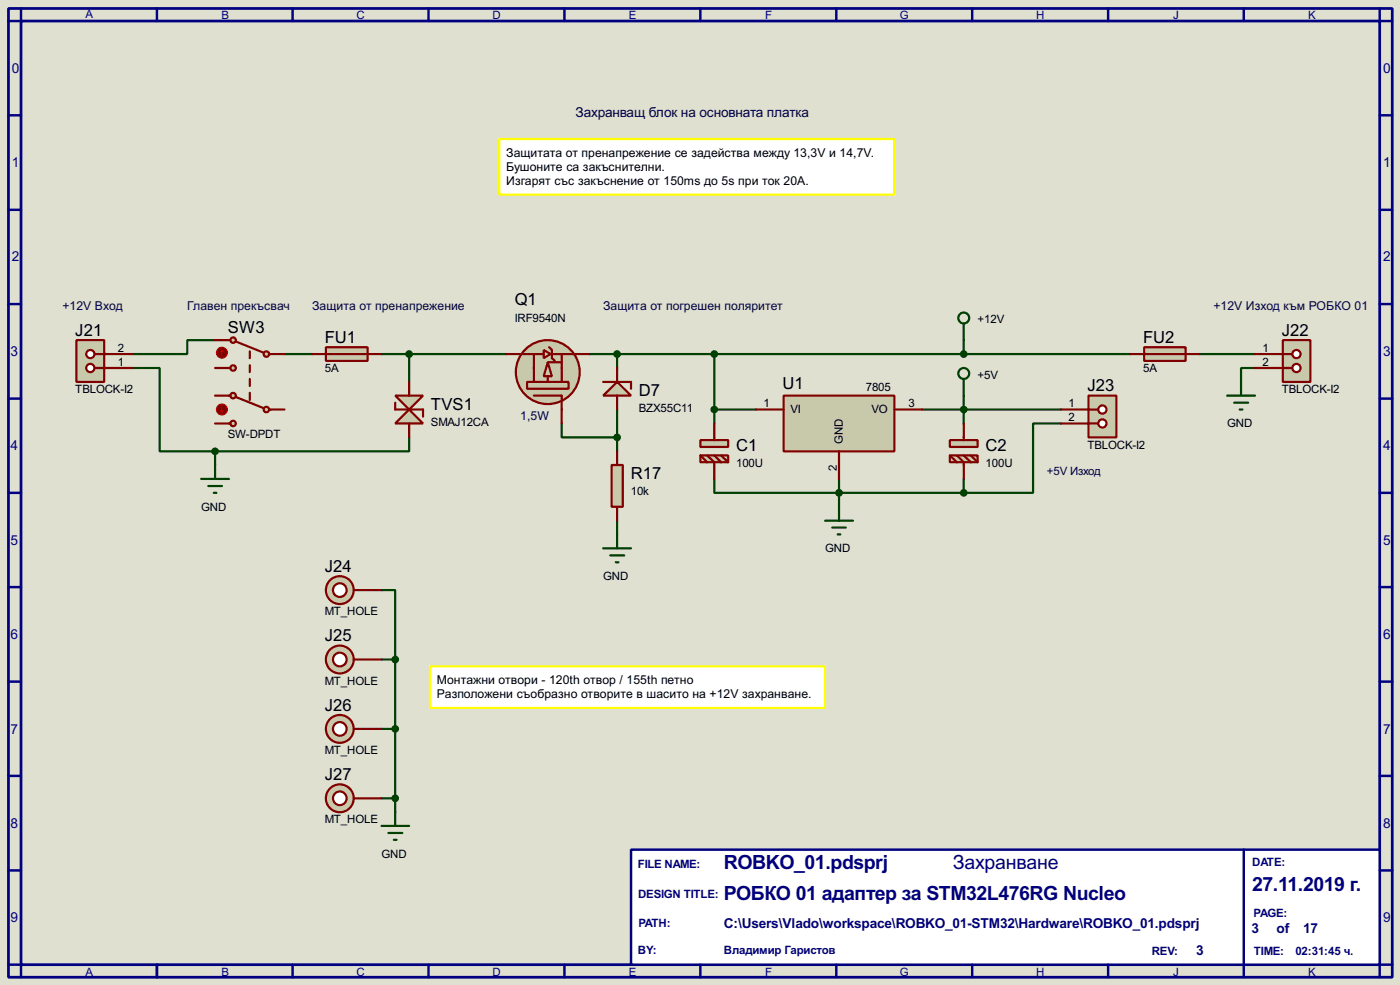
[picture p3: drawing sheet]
<svg xmlns="http://www.w3.org/2000/svg" width="256mm" height="180mm" viewBox="0 0 256 180" stroke-linecap="round" stroke-linejoin="round" font-family="sans-serif">
<path d="M0 0h256.5v180.3h-256.5z" fill="#e0e0d0"/>
<path d="M1.6 1.6h253.5v177.3h-253.5zM3.9 3.9h248.9v172.7h-248.9z" fill="none" stroke="#000080" stroke-width=".5"/>
<path d="M3.9 1.6v2.3h-2.3M28.8 1.6v2.3" fill="none" stroke="#000080" stroke-width=".45"/>
<path d="M115.6 155.5h137.2v21.1h-137.2z" fill="#fff" stroke="#000080" stroke-width=".45"/>
<g fill="none" stroke="#000080" stroke-width=".45">
<path d="M53.6 1.6v2.3M78.5 1.6v2.3M103.4 1.6v2.3M128.3 1.6v2.3M153.2 1.6v2.3M178.1 1.6v2.3M203 1.6v2.3M227.9 1.6v2.3M252.8 1.6v2.3h2.3M1.6 21.1h2.3M1.6 38.4h2.3M252.8 21.1h2.3"/>
<path d="M252.8 38.4h2.3M1.6 55.7h2.3M252.8 55.7h2.3M1.6 73h2.3M252.8 73h2.3M1.6 90.2h2.3M252.8 90.2h2.3M1.6 107.5h2.3M252.8 107.5h2.3M1.6 124.8h2.3M252.8 124.8h2.3M1.6 142h2.3"/>
<path d="M1.6 159.3h2.3M227.9 155.5v23.4M252.8 142h2.3M252.8 159.3h2.3M1.6 176.6h2.3v2.3M28.8 176.6v2.3M53.6 176.6v2.3M78.5 176.6v2.3M103.4 176.6v2.3M128.3 176.6v2.3M153.2 176.6v2.3M178.1 176.6v2.3"/>
<path d="M203 176.6v2.3M255.1 176.6h-2.3v2.3"/>
</g>
<g fill="none" stroke="#004000" stroke-width=".4">
<path d="M24.2 67.4h5.1v15.2h10.1M39.4 62.3h-5.1v2.5h-10.1M52.1 64.8h5.1M69.9 64.8h22.9M75 64.8v5.1M102.9 77.5v2.6h10.2M108 64.8h99.1M113.1 64.8v2.6M113.1 75v7.6M130.9 75h7.6M130.9 64.8v12.7M169 75h25.4"/>
<path d="M176.6 62.3v2.5M176.6 72.4v5.1M194.4 77.5h-5.1v12.7h-12.7M219.8 64.8h10.1M229.9 67.4h-2.5v2.5M39.4 82.6v2.5M75 80.1v2.5h-35.6M113.1 95.3v2.5M130.9 87.7v2.5h45.7M153.7 87.7v5.1M176.6 87.7v2.5M69.9 108h2.5v12.7"/>
<path d="M69.9 120.7h2.5M69.9 133.4h2.5M72.4 120.7v27.9M69.9 146.1h2.5"/>
</g>
<path d="M78.8 122h72.4v7.6h-72.4z" fill="#fff" stroke="#ff0" stroke-width=".4"/>
<path d="M14 62.3h5.1v7.6h-5.1z" fill="#c8c8aa" stroke="#800000" stroke-width=".4"/>
<path d="M17.3 67.4h1.8" fill="none" stroke="#800000" stroke-width=".4"/>
<circle cx="16.5" cy="67.4" r=".75" fill="#feffff" stroke="#800000" stroke-width=".4"/>
<path d="M17.3 64.8h1.8" fill="none" stroke="#800000" stroke-width=".4"/>
<circle cx="16.5" cy="64.8" r=".75" fill="#feffff" stroke="#800000" stroke-width=".4"/>
<path d="M19.1 67.4h5.1M19.1 64.8h5.1" fill="none" stroke="#800000" stroke-width=".4"/>
<path d="M59.7 63.6h7.7v2.5h-7.7z" fill-rule="evenodd" fill="#c8c8aa" stroke="#800000" stroke-width=".4"/>
<path d="M57.2 64.8h12.7" fill="none" stroke="#800000" stroke-width=".4"/>
<path d="M75 75l2.5 2.5h-5.1z" fill="#c8c8aa" stroke="#800000" stroke-width=".4"/>
<path d="M72.4 73.7v1.3h5.1v1.3" fill="none" stroke="#800000" stroke-width=".4"/>
<path d="M72.4 72.4h5.1l-2.5 2.6z" fill="#c8c8aa" stroke="#800000" stroke-width=".4"/>
<path d="M75 69.9v2.5M75 77.5v2.6" fill="none" stroke="#800000" stroke-width=".4"/>
<path d="M36.9 87.7h5.1M38.2 89h2.5M39.2 90.2h.5M39.4 85.1v2.6" fill="none" stroke="#004000" stroke-width=".4"/>
<circle cx="39.4" cy="82.6" r=".5" fill="#004000" stroke="#004000" stroke-width=".4"/>
<path d="M143.6 72.4h20.3v10.2h-20.3z" fill="#c8c8aa" stroke="#800000" stroke-width=".4"/>
<path d="M138.5 75h5.1M163.9 75h5.1M153.7 82.6v5.1" fill="none" stroke="#800000" stroke-width=".4"/>
<circle cx="153.7" cy="90.2" r=".5" fill="#004000" stroke="#004000" stroke-width=".4"/>
<path d="M151.2 95.3h5.1M152.5 96.6h2.5M153.5 97.8h.5M153.7 92.8v2.5" fill="none" stroke="#004000" stroke-width=".4"/>
<g fill="#c8c8aa" stroke="#800000" stroke-width=".4">
<path d="M128.3 80.6h5.1v1.2h-5.1z"/>
<path d="M128.3 83.4h5.1v1.2h-5.1z"/>
</g>
<path d="M130.9 77.5v3.1M128.3 83.4l1.3 1.2M129.6 83.4l1.3 1.2v3.1M130.9 83.4l1.2 1.2M132.1 83.4l1.3 1.2" fill="none" stroke="#800000" stroke-width=".4"/>
<g fill="#c8c8aa" stroke="#800000" stroke-width=".4">
<path d="M174 80.6h5.1v1.2h-5.1z"/>
<path d="M174 83.4h5.1v1.2h-5.1z"/>
</g>
<path d="M176.6 77.5v3.1M174 83.4l1.3 1.2M175.3 83.4l1.3 1.2v3.1M176.6 83.4l1.3 1.2M177.9 83.4l1.2 1.2" fill="none" stroke="#800000" stroke-width=".4"/>
<path d="M235 62.3h5.1v7.6h-5.1z" fill="#c8c8aa" stroke="#800000" stroke-width=".4"/>
<path d="M235 64.8h1.8" fill="none" stroke="#800000" stroke-width=".4"/>
<circle cx="237.5" cy="64.8" r=".75" fill="#feffff" stroke="#800000" stroke-width=".4"/>
<path d="M235 67.4h1.8" fill="none" stroke="#800000" stroke-width=".4"/>
<circle cx="237.5" cy="67.4" r=".75" fill="#feffff" stroke="#800000" stroke-width=".4"/>
<path d="M229.9 64.8h5.1M229.9 67.4h5.1" fill="none" stroke="#800000" stroke-width=".4"/>
<path d="M224.8 72.4h5.1M226.1 73.7h2.6M227.1 75h.5M227.4 69.9v2.5" fill="none" stroke="#004000" stroke-width=".4"/>
<g fill="#c8c8aa" stroke="#800000" stroke-width=".4">
<path d="M100.4 66.3l.7 2.6h-1.5z"/>
<circle cx="100.3" cy="68.1" r="5.9"/>
</g>
<path d="M96.6 69.9h7.6v1.3h-7.6z" fill="#c8c8aa" stroke="#800000" stroke-width=".4"/>
<path d="M97.8 72.4h5.1v2.6M97.8 64.8v5.1M100.4 68.9v1M100.4 66.3h2.5M102.9 64.8v5.1" fill="none" stroke="#800000" stroke-width=".4"/>
<path d="M99.6 64.1l1.3 .7-1.3 .8z" fill="#c8c8aa" stroke="#800000" stroke-width=".4"/>
<path d="M92.8 64.8h2.5M95.6 64.8h4M100.6 63.6l.5 .5v1.5l.6 .5M101.1 64.8h6.9M102.9 75v2.5" fill="none" stroke="#800000" stroke-width=".4"/>
<circle cx="74.9" cy="64.8" r=".5" fill="#004000" stroke="#004000" stroke-width=".4"/>
<path d="M110.5 72.4l2.6-2.5 2.5 2.5z" fill="#c8c8aa" stroke="#800000" stroke-width=".4"/>
<path d="M110.5 69.9h5.1v1.3M113.1 67.4v2.5M113.1 72.4v2.6" fill="none" stroke="#800000" stroke-width=".4"/>
<path d="M112.1 85.1h2v7.7h-2z" fill="#c8c8aa" stroke="#800000" stroke-width=".4"/>
<path d="M113.1 82.6v2.5M113.1 92.8v2.5" fill="none" stroke="#800000" stroke-width=".4"/>
<g fill="#004000" stroke="#004000" stroke-width=".4">
<circle cx="113" cy="80.1" r=".5"/>
<circle cx="113" cy="64.8" r=".5"/>
<circle cx="130.8" cy="75" r=".5"/>
<circle cx="130.8" cy="64.8" r=".5"/>
<circle cx="176.5" cy="75" r=".5"/>
<circle cx="176.5" cy="64.8" r=".5"/>
</g>
<g fill="none" stroke="#004000" stroke-width=".4">
<path d="M176.6 59.2v3.1M176.6 69.4v3M113.1 97.8v2.6M110.5 100.4h5.1M111.8 101.7h2.6M112.8 102.9h.5"/>
<circle cx="176.5" cy="58.2" r="1"/>
<circle cx="176.5" cy="68.4" r="1"/>
</g>
<path d="M199.4 72.4h5.1v7.7h-5.1z" fill="#c8c8aa" stroke="#800000" stroke-width=".4"/>
<path d="M199.4 75h1.8" fill="none" stroke="#800000" stroke-width=".4"/>
<circle cx="201.9" cy="75" r=".75" fill="#feffff" stroke="#800000" stroke-width=".4"/>
<path d="M199.4 77.5h1.8" fill="none" stroke="#800000" stroke-width=".4"/>
<circle cx="201.9" cy="77.5" r=".75" fill="#feffff" stroke="#800000" stroke-width=".4"/>
<path d="M194.4 75h5M194.4 77.5h5" fill="none" stroke="#800000" stroke-width=".4"/>
<circle cx="176.5" cy="90.2" r=".5" fill="#004000" stroke="#004000" stroke-width=".4"/>
<path d="M209.6 63.6h7.6v2.5h-7.6z" fill-rule="evenodd" fill="#c8c8aa" stroke="#800000" stroke-width=".4"/>
<path d="M207.1 64.8h12.7" fill="none" stroke="#800000" stroke-width=".4"/>
<path d="M91.5 25.5h72.4v10.1h-72.4z" fill="#fff" stroke="#ff0" stroke-width=".4"/>
<g fill="#c8c8aa" stroke="#800000" stroke-width=".4">
<circle cx="48.8" cy="75" r=".5"/>
<circle cx="42.7" cy="72.4" r=".5"/>
</g>
<path d="M42 72.4h.2M49.3 75h.3" fill="none" stroke="#800000" stroke-width=".4"/>
<circle cx="42.7" cy="77.5" r=".5" fill="#c8c8aa" stroke="#800000" stroke-width=".4"/>
<path d="M42 77.5h.2M43.2 72.7l5.1 2" fill="none" stroke="#800000" stroke-width=".4"/>
<g fill="#c8c8aa" stroke="#800000" stroke-width=".4">
<circle cx="48.8" cy="64.8" r=".5"/>
<circle cx="42.7" cy="62.3" r=".5"/>
</g>
<path d="M42 62.3h.2M49.3 64.8h.3" fill="none" stroke="#800000" stroke-width=".4"/>
<circle cx="42.7" cy="67.4" r=".5" fill="#c8c8aa" stroke="#800000" stroke-width=".4"/>
<path d="M39.4 67.4h2.8M39.4 77.5h2.6M39.4 72.4h2.6M39.4 62.3h2.6M43.2 62.5l5.1 2.1M45.8 64.3v1.3M45.8 66.9v1.2M45.8 69.4v1.3M45.8 71.9v1.3M49.6 75h2.5M49.6 64.8h2.5" fill="none" stroke="#800000" stroke-width=".4"/>
<circle cx="40.6" cy="64.6" r="1" fill="#400000" stroke="#f00" stroke-width=".2"/>
<path d="M40.7 64.1l.2 .2M40.7 64.1l-.3 .2M40.7 64.1v1" fill="none" stroke="#f00" stroke-width=".2"/>
<circle cx="40.6" cy="75" r="1" fill="#400000" stroke="#f00" stroke-width=".2"/>
<path d="M40.4 75.2l.3 .3M40.7 74.5v1M40.9 75.2l-.2 .3" fill="none" stroke="#f00" stroke-width=".2"/>
<circle cx="62.2" cy="108" r="2.55" fill="#c8c8aa" stroke="#800000" stroke-width=".4"/>
<circle cx="62.2" cy="108" r="1.25" fill="#feffff" stroke="#800000" stroke-width=".4"/>
<path d="M64.8 108h5.1" fill="none" stroke="#800000" stroke-width=".4"/>
<circle cx="62.2" cy="120.7" r="2.55" fill="#c8c8aa" stroke="#800000" stroke-width=".4"/>
<circle cx="62.2" cy="120.7" r="1.25" fill="#feffff" stroke="#800000" stroke-width=".4"/>
<path d="M64.8 120.7h5.1" fill="none" stroke="#800000" stroke-width=".4"/>
<circle cx="62.2" cy="133.4" r="2.55" fill="#c8c8aa" stroke="#800000" stroke-width=".4"/>
<circle cx="62.2" cy="133.4" r="1.25" fill="#feffff" stroke="#800000" stroke-width=".4"/>
<path d="M64.8 133.4h5.1" fill="none" stroke="#800000" stroke-width=".4"/>
<circle cx="62.2" cy="146.1" r="2.55" fill="#c8c8aa" stroke="#800000" stroke-width=".4"/>
<circle cx="62.2" cy="146.1" r="1.25" fill="#feffff" stroke="#800000" stroke-width=".4"/>
<path d="M64.8 146.1h5.1" fill="none" stroke="#800000" stroke-width=".4"/>
<g fill="#004000" stroke="#004000" stroke-width=".4">
<circle cx="72.4" cy="120.7" r=".5"/>
<circle cx="72.4" cy="133.4" r=".5"/>
<circle cx="72.4" cy="146.1" r=".5"/>
</g>
<path d="M69.9 151.2h5.1M71.2 152.5h2.5M72.2 153.7h.5M72.4 148.6v2.6" fill="none" stroke="#004000" stroke-width=".4"/>
<g font-size="4" fill="#000080">
<text x="132.6" y="159.1">ROBKO_01.pdsprj</text>
<text x="174.6" y="159.1">Захранване</text>
<text x="132.6" y="164.8">РОБКО 01 адаптер за STM32L476RG Nucleo</text>
<text x="229.4" y="163.1">27.11.2019 г.</text>
</g>
<g font-size="3.4">
<text x="94.3" y="55.9">Q1</text>
<text x="13.8" y="61.4">J21</text>
<text x="41.8" y="61">SW3</text>
<text x="59.5" y="62.8">FU1</text>
<text x="209.4" y="62.8">FU2</text>
<text x="234.8" y="61.4">J22</text>
<text x="143.4" y="71.2">U1</text>
<text x="199.2" y="71.6">J23</text>
<text x="79" y="75">TVS1</text>
<text x="117.1" y="72.5">D7</text>
<text x="134.9" y="82.6">C1</text>
<text x="180.6" y="82.6">C2</text>
<text x="115.6" y="87.7">R17</text>
<text x="59.5" y="104.7">J24</text>
<text x="59.5" y="117.4">J25</text>
<text x="59.5" y="130.1">J26</text>
<text x="59.5" y="142.8">J27</text>
</g>
<g font-size="2.8" fill="#000080">
<text x="2.2" y="13.4">0</text>
<text x="253.4" y="13.4">0</text>
<text x="2.2" y="30.6">1</text>
<text x="253.4" y="30.6">1</text>
<text x="2.2" y="47.9">2</text>
<text x="253.4" y="47.9">2</text>
<text x="1.9" y="65.2">3</text>
<text x="253.4" y="65.2">3</text>
<text x="1.9" y="82.4">4</text>
<text x="253.4" y="82.4">4</text>
<text x="1.9" y="99.7">5</text>
<text x="253.4" y="99.7">5</text>
<text x="1.9" y="117">6</text>
<text x="253.4" y="117">6</text>
<text x="1.9" y="134.3">7</text>
<text x="253.4" y="134.3">7</text>
<text x="1.9" y="151.5">8</text>
<text x="253.4" y="151.5">8</text>
<text x="1.9" y="168.8">9</text>
<text x="132.6" y="169.8">C:\Users\Vlado\workspace\ROBKO_01-STM32\Hardware\ROBKO_01.pdsprj</text>
<text x="229.3" y="170.8">3</text>
<text x="233.9" y="170.8">of</text>
<text x="238.7" y="170.8">17</text>
<text x="253.4" y="168.8">9</text>
<text x="219.1" y="174.9">3</text>
</g>
<text font-size="2.8" fill="#000040" x="105.5" y="21.3">Захранващ блок на основната платка</text>
<g font-size="2.5">
<text x="92.8" y="28.7">Защитата от пренапрежение се задейства между 13,3V и 14,7V.</text>
<text x="92.8" y="31.2">Бушоните са закъснителни.</text>
<text x="92.8" y="33.8">Изгарят със закъснение от 150ms до 5s при ток 20A.</text>
<text x="80.1" y="125.2">Монтажни отвори - 120th отвор / 155th петно</text>
<text x="80.1" y="127.8">Разположени съобразно отворите в шасито на +12V захранване.</text>
</g>
<g font-size="2.5" fill="#000040">
<text x="11.5" y="56.7">+12V Вход</text>
<text x="34.3" y="56.7">Главен прекъсвач</text>
<text x="57.2" y="56.7">Защита от пренапрежение</text>
<text x="110.5" y="56.7">Защита от погрешен поляритет</text>
<text x="222.3" y="56.7">+12V Изход към РОБКО 01</text>
<text x="95.3" y="76.9">1,5W</text>
</g>
<g font-size="2.4" fill="#000080">
<text x="15.7" y="3.2">A</text>
<text x="40.6" y="3.5">B</text>
<text x="65.3" y="3.5">C</text>
<text x="90.2" y="3.5">D</text>
<text x="115.2" y="3.5">E</text>
<text x="140.2" y="3.5">F</text>
<text x="164.9" y="3.5">G</text>
<text x="189.8" y="3.5">H</text>
<text x="214.9" y="3.5">J</text>
<text x="239.7" y="3.5">K</text>
<text x="116.9" y="158.9">FILE NAME:</text>
<text x="229.4" y="158.4">DATE:</text>
<text x="116.9" y="164.3">DESIGN TITLE:</text>
<text x="229.7" y="167.8">PAGE:</text>
<text x="117" y="169.7">PATH:</text>
<text x="15.7" y="178.6">A</text>
<text x="40.6" y="178.6">B</text>
<text x="65.3" y="178.6">C</text>
<text x="90.2" y="178.6">D</text>
<text x="115.2" y="178.6">E</text>
<text x="116.9" y="174.7">BY:</text>
<text x="132.6" y="174.7">Владимир Гаристов</text>
<text x="140.2" y="178.6">F</text>
<text x="164.9" y="178.6">G</text>
<text x="189.8" y="178.6">H</text>
<text x="211" y="174.7">REV:</text>
<text x="214.9" y="178.6">J</text>
<text x="229.7" y="174.7">TIME:</text>
<text x="237.3" y="174.7">02:31:45 ч.</text>
<text x="239.7" y="178.6">K</text>
</g>
<g font-size="2.4">
<text x="94.3" y="58.9">IRF9540N</text>
<text x="179.1" y="59.2">+12V</text>
<text x="21.6" y="64.4">2</text>
<text x="231.3" y="64.4">1</text>
<text x="13.8" y="72">TBLOCK-I2</text>
<text x="21.6" y="67">1</text>
<text x="59.5" y="68.1">5A</text>
<text x="158.6" y="71.6">7805</text>
<text x="179.1" y="69.3">+5V</text>
<text x="209.4" y="68.1">5A</text>
<text x="231.3" y="67">2</text>
<text x="234.8" y="72">TBLOCK-I2</text>
<text x="79" y="78">SMAJ12CA</text>
<text x="117.1" y="75.4">BZX55C11</text>
<text x="139.9" y="74.6">1</text>
<text x="144.8" y="75.7">VI</text>
<text x="159.7" y="75.7">VO</text>
<text x="166.4" y="74.6">3</text>
<text x="195.8" y="74.6">1</text>
<text x="195.8" y="77.1">2</text>
<text x="41.8" y="80.1">SW-DPDT</text>
<text x="154.4" y="81.3" transform="rotate(-90 154.4 81.3)">GND</text>
<text x="199.2" y="82.2">TBLOCK-I2</text>
<text x="224.8" y="78.2">GND</text>
<text x="134.9" y="85.6">100U</text>
<text x="153.3" y="86.3" transform="rotate(-90 153.3 86.3)">2</text>
<text x="180.6" y="85.6">100U</text>
<text x="36.9" y="93.5">GND</text>
<text x="115.6" y="90.7">10k</text>
<text x="151.2" y="101.1">GND</text>
<text x="110.5" y="106.2">GND</text>
<text x="59.5" y="112.6">MT_HOLE</text>
<text x="59.5" y="125.3">MT_HOLE</text>
<text x="59.5" y="138">MT_HOLE</text>
<text x="59.5" y="150.7">MT_HOLE</text>
<text x="69.9" y="157">GND</text>
</g>
<text font-size="2.4" fill="#000040" x="191.8" y="87">+5V Изход</text>
</svg>
